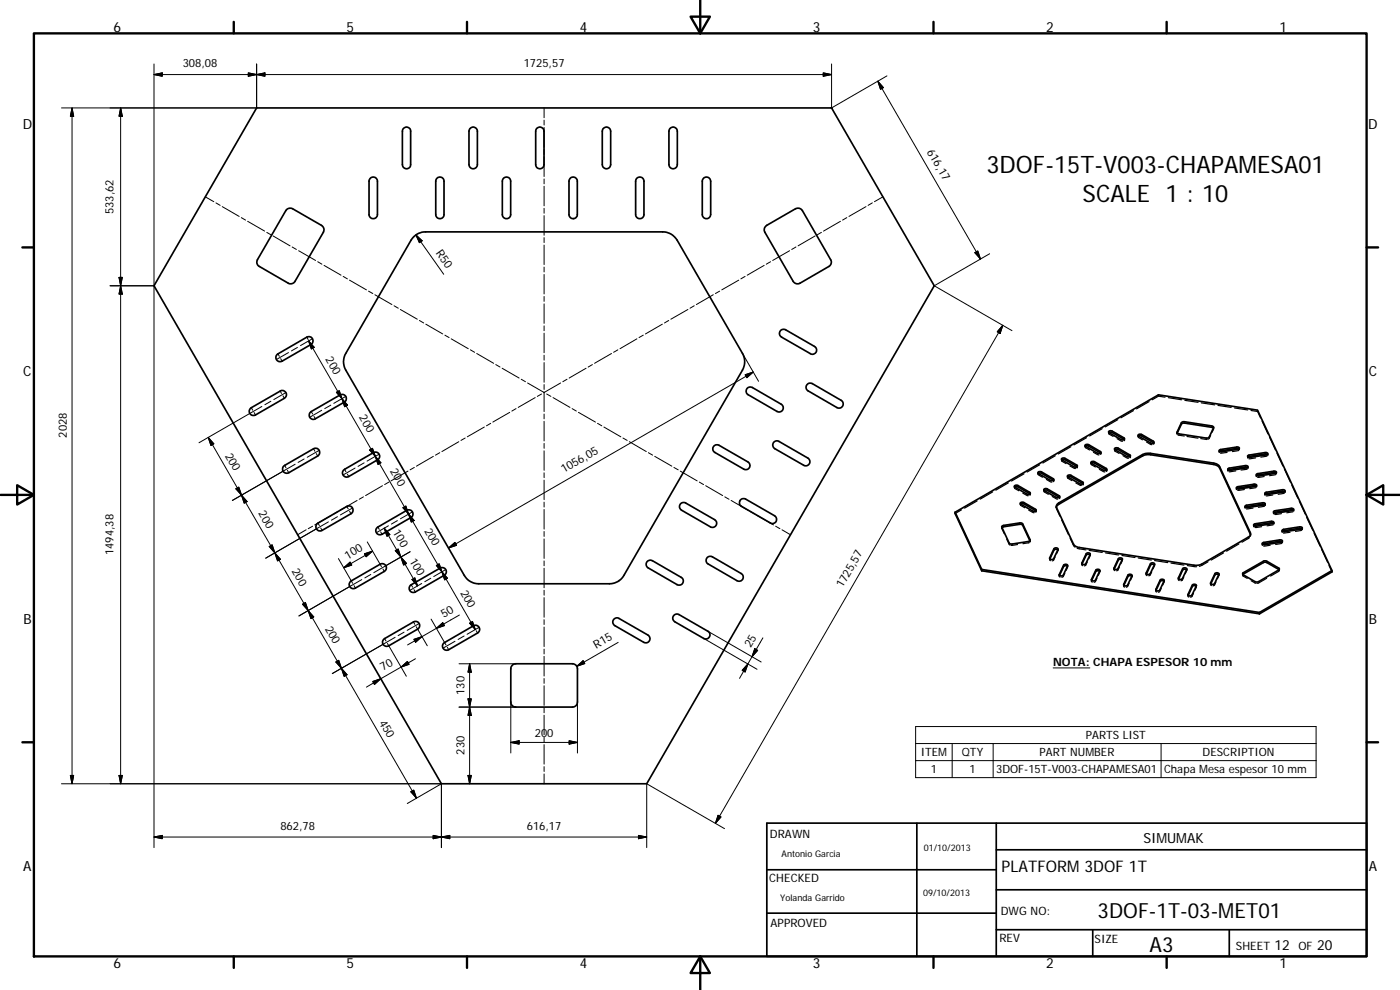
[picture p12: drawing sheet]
<svg xmlns="http://www.w3.org/2000/svg" width="420mm" height="297mm" viewBox="0 0 420 297" stroke-linecap="round" stroke-linejoin="round" font-family="sans-serif">
<g fill="none" stroke="#000" stroke-width=".51">
<path d="M77 32.4h172.6l30.8 53.3-86.3 149.5h-61.6l-86.3-149.5zM121.2 38.5a1.24 1.24 0 0 1 1.3-.3 1.24 1.24 0 0 1 .7 1.2v10a1.24 1.24 0 0 1-1.2 1.2 1.24 1.24 0 0 1-1.2-1.2v-10zM141 38.6a1.27 1.27 0 0 1 1.4-.4 1.27 1.27 0 0 1 .9 1.2v10a1.26 1.26 0 0 1-1.3 1.2 1.26 1.26 0 0 1-1.3-1.2v-10zM161.2 38.5a1.26 1.26 0 0 1 1.3-.3 1.26 1.26 0 0 1 .8 1.2v10a1.25 1.25 0 0 1-1.3 1.2 1.25 1.25 0 0 1-1.2-1.2v-10zM181 38.6a1.28 1.28 0 0 1 1.4-.4 1.28 1.28 0 0 1 .9 1.2v10a1.26 1.26 0 0 1-1.3 1.2 1.26 1.26 0 0 1-1.2-1.2v-10zM201 38.6a1.27 1.27 0 0 1 1.4-.4 1.27 1.27 0 0 1 .9 1.2v10a1.26 1.26 0 0 1-1.3 1.2 1.26 1.26 0 0 1-1.2-1.2v-10zM111.2 53.4a1.26 1.26 0 0 1 1.3-.2 1.26 1.26 0 0 1 .8 1.2v10a1.26 1.26 0 0 1-1.3 1.2 1.26 1.26 0 0 1-1.2-1.2v-10zM131.2 53.4a1.24 1.24 0 0 1 1.3-.2 1.24 1.24 0 0 1 .8 1.2v10a1.24 1.24 0 0 1-1.3 1.2 1.24 1.24 0 0 1-1.2-1.2v-10zM151.2 53.4a1.26 1.26 0 0 1 1.3-.2 1.26 1.26 0 0 1 .8 1.2v10a1.25 1.25 0 0 1-1.3 1.2 1.25 1.25 0 0 1-1.2-1.2v-10zM171.2 53.4a1.24 1.24 0 0 1 1.3-.2 1.24 1.24 0 0 1 .8 1.2v10a1.25 1.25 0 0 1-1.3 1.2 1.25 1.25 0 0 1-1.2-1.2v-10zM191.2 53.4a1.26 1.26 0 0 1 1.3-.2 1.26 1.26 0 0 1 .8 1.2v10a1.25 1.25 0 0 1-1.3 1.2 1.25 1.25 0 0 1-1.2-1.2v-10zM211.2 53.4a1.27 1.27 0 0 1 1.3-.2 1.27 1.27 0 0 1 .8 1.2v10a1.26 1.26 0 0 1-1.3 1.2 1.26 1.26 0 0 1-1.2-1.2v-10z"/>
<path d="M85.9 63l.8-.5 1.1 .1 8.7 5a1.54 1.54 0 0 1 .5 2.1l-8.5 14.7a1.51 1.51 0 0 1-2 .6l-8.7-5.1a1.47 1.47 0 0 1-.5-2zM124 71.2a5 5 0 0 1 3.7-1.6h71.2a4.9 4.9 0 0 1 4.3 2.5l19.6 33.9a5.1 5.1 0 0 1 0 5l-35.6 61.7a4.9 4.9 0 0 1-4.3 2.5h-39.2a5 5 0 0 1-4.3-2.5l-35.6-61.7a4.9 4.9 0 0 1 0-5zM229.9 67.8l8.8-5.2a1.56 1.56 0 0 1 2.1 .6l8.5 14.7a1.51 1.51 0 0 1-.5 2l-8.7 5.1a1.52 1.52 0 0 1-2-.6l-8.5-14.7-.2-.8zM234.3 99.1l.7-.3 .8 .2 8.6 4.9a1.25 1.25 0 0 1 .5 1.8 1.25 1.25 0 0 1-1.7 .4l-8.7-5a1.28 1.28 0 0 1-.2-2zM83.2 106.3l8.9-5.1a1.27 1.27 0 0 1 1.7 .4 1.27 1.27 0 0 1-.5 1.8l-8.6 5a1.27 1.27 0 0 1-1.7-.4 1.27 1.27 0 0 1 .2-1.7zM224.1 116.6l.9-.5 .8 .2 8.7 5a1.25 1.25 0 0 1 .4 1.7 1.25 1.25 0 0 1-1.7 .4l-8.7-5a1.27 1.27 0 0 1-.4-1.8zM242.3 115.3l.7-.3 .8 .1 8.6 5a1.26 1.26 0 0 1 .5 1.7 1.26 1.26 0 0 1-1.7 .5l-8.7-5a1.23 1.23 0 0 1-.2-2zM75.2 122.5l8.9-5.2a1.25 1.25 0 0 1 1.7 .5 1.25 1.25 0 0 1-.5 1.7l-8.6 5a1.25 1.25 0 0 1-1.7-.4 1.25 1.25 0 0 1 .2-1.6zM85 140l9.1-5.4a1.26 1.26 0 0 1 1.7 .5 1.26 1.26 0 0 1-.5 1.7l-8.6 5a1.27 1.27 0 0 1-1.6-.2 1.27 1.27 0 0 1-.1-1.6zM93.2 123.6l8.9-5.1a1.25 1.25 0 0 1 1.7 .5 1.25 1.25 0 0 1-.5 1.7l-8.7 4.9a1.24 1.24 0 0 1-1.6-.3 1.24 1.24 0 0 1 .2-1.7zM214.3 133.8l.5-.3h.8l8.9 5.1a1.25 1.25 0 0 1 .4 1.7 1.25 1.25 0 0 1-1.7 .5l-8.6-5a1.24 1.24 0 0 1-.3-2zM232.3 132.6l.7-.3 .8 .1 8.6 5a1.25 1.25 0 0 1 .5 1.8 1.25 1.25 0 0 1-1.7 .4l-8.7-5a1.3 1.3 0 0 1-.2-2z"/>
<path d="M318.6 137.6l.9-.1 3.7 2.1a.47 .47 0 0 1-.1 .6 .47 .47 0 0 1-.7-.1l-3.7-2.1zM318.7 138l.9-.1 3.6 2.1M325.7 133.5l1-.1 3.5 2.1a.46 .46 0 0 1-.1 .6 .46 .46 0 0 1-.6-.1l-3.8-2.1zM325.7 133.9l.9-.1 3.7 2.1M327.5 139l1-.1 3.6 2.1M327.5 138.6l1-.1 3.5 2.1a.47 .47 0 0 1-.1 .6 .47 .47 0 0 1-.6-.1l-3.7-2.1-.2-.1zM332.7 129.5l.6-.3 .5 .1 3.5 2.1a.46 .46 0 0 1-.1 .6 .46 .46 0 0 1-.6 0l-3.7-2.1zM332.8 129.8l.8-.1 3.8 2.1M334.5 134.6l1-.2 3.6 2.1a.35 .35 0 0 1 .1 .5 .35 .35 0 0 1-.5 .1l-.5-.1-3.6-2.1zM334.6 134.9l.8-.1 3.7 2.1M341.6 130.5l.9-.2 3.6 2.1a.47 .47 0 0 1 0 .6 .47 .47 0 0 1-.7 0l-3.8-2.2zM341.7 130.8l.8-.1 3.7 2.2"/>
<path d="M354.6 126.7l.9-.2 8.2 1.3 .5 .4-1.3 2.9-.5 .3-9-1.3-.1-.5zM364.2 128.4l-.5-.2-8.6-1.3-.5 .4-1.3 2.6M365.9 135l5.3-.9a.44 .44 0 0 1 .5 .1 .44 .44 0 0 1 .1 .5l-5.1 .9a.47 .47 0 0 1-.6 0 .47 .47 0 0 1-.2-.6zM371.8 134.7l-.6-.2-5.2 .9M374.5 136.7l5.2-.9a.43 .43 0 0 1 .7 .1 .43 .43 0 0 1-.4 .6l-4.8 .7a.49 .49 0 0 1-.5 0 .49 .49 0 0 1-.2-.5zM380.4 136.3l-.7-.1-5.2 .9M95 157.3l9.1-5.3a1.26 1.26 0 0 1 1.7 .4 1.26 1.26 0 0 1-.5 1.7l-8.6 5a1.26 1.26 0 0 1-1.6-.2 1.26 1.26 0 0 1-.1-1.6zM103 141.2l9.1-5.4a1.25 1.25 0 0 1 1.7 .5 1.25 1.25 0 0 1-.5 1.7l-8.6 5a1.26 1.26 0 0 1-1.6-.3 1.26 1.26 0 0 1-.1-1.5zM113.2 158.3l8.9-5.2a1.25 1.25 0 0 1 1.7 .5 1.25 1.25 0 0 1-.5 1.7l-8.6 5a1.26 1.26 0 0 1-1.7-.3 1.26 1.26 0 0 1 .2-1.7zM204.3 151.1l.5-.3h.8l8.8 5.1a1.25 1.25 0 0 1 .5 1.7 1.25 1.25 0 0 1-1.7 .5l-8.7-5a1.25 1.25 0 0 1-.2-2zM222.3 149.9l.7-.3 .8 .2 8.7 4.9a1.25 1.25 0 0 1 .4 1.8 1.25 1.25 0 0 1-1.7 .4l-8.7-5a1.27 1.27 0 0 1-.2-2zM286.6 153.7l8 17.2"/>
<path d="M286.6 153.7l61.1-35.2 29.7 4.6 22.3 48.1M286.6 153.7v.4l8 17.2M300.7 158.3l5.3-1 .8 .1 2.3 4.8M300.7 157.9l5.3-1 .8 .1 2.3 5.2-.3 .3-5.6 .7-.3-.3-2.2-4.7zM304.5 146.1h1l3.6 2.1M304.5 145.7l.9-.1 3.6 2.1a.46 .46 0 0 1-.1 .7 .46 .46 0 0 1-.6-.1l-3.7-2.1-.2-.3zM306.3 151.2h1l3.6 2.1M306.3 150.8h1l3.5 2a.46 .46 0 0 1-.1 .7 .46 .46 0 0 1-.6-.1l-3.7-2.1-.2-.2zM311.6 141.6l.8-.1 3.7 2.1a.37 .37 0 0 1 .1 .5 .37 .37 0 0 1-.5 .2l-4-2.2-.2-.2zM311.6 142l.8-.1 3.8 2.2M313.4 147.2l.9-.1 3.6 2.1M313.4 146.7l.8-.1 3.6 2.1a.36 .36 0 0 1 .2 .5 .36 .36 0 0 1-.5 .2l-4.1-2.2z"/>
<path d="M317 152.2l.7-.9 25.2-14.5 .9-.3 1.5-.1 19 3 1.4 .6 9.6 20.4M317.3 151.3l26.2-15.2 1.8-.1 19 3 .9 .3 .8 .7 9.3 20.2-.5 .9-14.1 8.1-.9 .4h-1.5l-35.4-5.6-.7-.7-5.1-11-.1-.6zM320.5 142.6l.8-.1 3.6 2.2a.47 .47 0 0 1-.1 .6 .47 .47 0 0 1-.6-.1l-3.7-2.1zM320.5 143.1l.8-.2 3.7 2.2M368.5 140.6l5.2-.9a.42 .42 0 0 1 .6 0 .42 .42 0 0 1 .1 .6l-5.2 .8a.48 .48 0 0 1-.5 0 .48 .48 0 0 1-.2-.5zM371.2 146.1l5.2-.8a.42 .42 0 0 1 .5 0 .42 .42 0 0 1 .1 .6l-5.2 .8a.44 .44 0 0 1-.5 0 .44 .44 0 0 1-.1-.6zM373.7 151.8l5.2-.9a.42 .42 0 0 1 .6 0 .42 .42 0 0 1 0 .5l-5.1 .9a.48 .48 0 0 1-.5 0 .48 .48 0 0 1-.2-.5zM374.4 140.3l-.7-.2-5.1 .9M376.4 157.3l5.1-.9a.44 .44 0 0 1 .6 0 .44 .44 0 0 1 .1 .6l-5.2 .9a.44 .44 0 0 1-.6-.1 .44 .44 0 0 1 0-.5zM377 145.8l-.6-.1-5.2 .9M377.1 142.3l5.2-.9a.44 .44 0 0 1 .6 0 .44 .44 0 0 1 0 .6l-5.1 .8a.47 .47 0 0 1-.5 0 .47 .47 0 0 1-.2-.5zM379.6 151.4l-.7-.1-5.2 .8"/>
<path d="M379.7 147.9l5.2-1a.44 .44 0 0 1 .6 .1 .44 .44 0 0 1 0 .6l-5.1 .8a.48 .48 0 0 1-.6 0 .48 .48 0 0 1-.1-.5zM382.2 157l-.5-.2-5.4 .9M382.2 153.5l5.3-1a.41 .41 0 0 1 .5 0 .41 .41 0 0 1 .1 .6l-5.1 .9a.48 .48 0 0 1-.6-.1 .48 .48 0 0 1-.2-.4zM383 141.9l-.7-.1-5.2 .9M384.8 159l5.3-.9a.44 .44 0 0 1 .5 0 .44 .44 0 0 1 .1 .6l-5.2 .8a.46 .46 0 0 1-.5 0 .46 .46 0 0 1-.2-.5zM385.6 147.5l-.7-.2-5.2 .9M388.1 153.1l-.6-.2-5.2 .9M390.7 158.6l-.6-.1-5.2 .9M105.2 174.4l8.9-5.1a1.25 1.25 0 0 1 1.7 .4 1.25 1.25 0 0 1-.5 1.8l-8.6 4.9a1.25 1.25 0 0 1-1.7-.3 1.25 1.25 0 0 1 .2-1.7zM123.2 175.6l8.9-5.1a1.25 1.25 0 0 1 1.7 .4 1.25 1.25 0 0 1-.5 1.7l-8.6 5a1.25 1.25 0 0 1-1.7-.3 1.25 1.25 0 0 1 .2-1.7zM194.2 168.6l.8-.5 .8 .1 8.7 5a1.25 1.25 0 0 1 .4 1.8 1.25 1.25 0 0 1-1.7 .4l-8.7-5a1.25 1.25 0 0 1-.3-1.8zM212.3 167.2l.7-.3 .8 .2 8.7 5a1.25 1.25 0 0 1 .4 1.7 1.25 1.25 0 0 1-1.7 .4l-8.7-5a1.24 1.24 0 0 1-.2-2z"/>
<path d="M294.6 170.9v.4M294.6 171.3l83.4 12.9M294.6 170.9l83.4 12.9M316.4 164.5h.1a.66 .66 0 0 1 1 .3l-1.3 2.8-.3 .3a.57 .57 0 0 1-.9-.5zM317.4 165a.81 .81 0 0 0-1.1 .1l-1.2 2.6M319.3 169.5l.1-.1a.66 .66 0 0 1 1 .4l-1.3 2.8-.3 .2a.57 .57 0 0 1-.9-.4zM320.3 169.9a.84 .84 0 0 0-1.1 .1l-1.2 2.6M326 166.1l.2-.1a.64 .64 0 0 1 1 .3l-1.3 2.8-.3 .3a.57 .57 0 0 1-.9-.5zM327.1 166.5a.84 .84 0 0 0-1.1 .1l-1.3 2.6M328.9 171l.1-.1a.66 .66 0 0 1 1.1 .4l-1.5 2.9a.68 .68 0 0 1-1-.3zM330 171.4a.84 .84 0 0 0-1.1 .1l-1.3 2.6M335.7 167.6l.3-.2a.57 .57 0 0 1 .8 .4l-1.4 3a.64 .64 0 0 1-1.1-.4z"/>
<path d="M336.8 168l-.7-.2-.5 .2-1.2 2.7M338.5 172.6l.2-.2a.64 .64 0 0 1 1 .4l-1.4 2.9a.63 .63 0 0 1-1.1-.4zM339.7 172.9l-.5-.2-.6 .2-1.3 2.7M345.4 169l.2-.1a.6 .6 0 0 1 .9 .4l-1.5 3a.63 .63 0 0 1-1-.4zM346.4 169.5l-.4-.2-.6 .1-1.3 2.8M348.3 173.9a.64 .64 0 0 1 1.1 .4l-1.5 2.9a.63 .63 0 0 1-1-.4zM349.3 174.4a.84 .84 0 0 0-1.1 .1l-1.3 2.6M355 170.5l.3-.1a.61 .61 0 0 1 .9 .4l-1.4 2.9a.7 .7 0 0 1-1.2-.3zM356.1 171l-.6-.2-.6 .2-1.2 2.7M357.9 175.5l.1-.1a.71 .71 0 0 1 1.1 .3l-1.4 2.8a.67 .67 0 0 1-.6 .3 .67 .67 0 0 1-.6-.4zM359 175.9l-.4-.2-.7 .2-1.3 2.7M364.7 172h.1a.64 .64 0 0 1 1 .3l-1.3 2.8-.3 .2a.58 .58 0 0 1-.9-.4z"/>
<path d="M365.7 172.4a.84 .84 0 0 0-1.1 .1l-1.2 2.7M373 172l6.5-3.7 .7 .1 3.8 2.3-6.6 3.9-.8-.1-3.5-2zM378.9 162.9l5.2-.9a.45 .45 0 0 1 .6 0 .45 .45 0 0 1 0 .6l-5.1 .8a.5 .5 0 0 1-.5 0 .5 .5 0 0 1-.2-.5zM383.9 170.9l-3.7-2.1-.7-.1-6.5 3.7M384.8 162.6l-.7-.2-5.2 .9M115.2 191.8l8.9-5.2a1.25 1.25 0 0 1 1.7 .5 1.25 1.25 0 0 1-.5 1.7l-8.6 5a1.25 1.25 0 0 1-1.6-.4 1.25 1.25 0 0 1 .1-1.6zM133 193.1l9.1-5.3a1.25 1.25 0 0 1 1.7 .4 1.25 1.25 0 0 1-.5 1.7l-8.6 5a1.25 1.25 0 0 1-1.6-.2 1.25 1.25 0 0 1-.1-1.6zM153.7 199.6l1.1-.4h17a1.52 1.52 0 0 1 1.5 1.5v10a1.48 1.48 0 0 1-1.5 1.5h-17a1.48 1.48 0 0 1-1.5-1.5v-10zM184.3 185.7l.7-.3h.6l8.8 5.1a1.26 1.26 0 0 1 .5 1.8 1.26 1.26 0 0 1-1.7 .4l-8.7-5a1.25 1.25 0 0 1-.2-2zM202.3 184.6l.7-.4 .8 .2 8.6 5a1.25 1.25 0 0 1 .5 1.7 1.25 1.25 0 0 1-1.7 .5l-8.7-5a1.23 1.23 0 0 1-.2-2zM378 183.8v.4M378 183.8l21.7-12.6v.4l-21.7 12.6"/>
<path d="M230.1 247h180v40h-180zM275.2 247v40M299 255h111.1M299 247v40M230.1 274h68.9M230.1 261h68.9M299 279h111.1M299 267h111.1M327.9 279v8M368.9 279v8"/>
</g>
<g fill="none" stroke="#000" stroke-width=".36">
<path d="M347.7 118.9l-1.9 1.1M347.7 118.5v.1M347.7 118.7l2 .5M350.6 119.3l4 .7M312 139.5l-3.7 2.1M316.7 136.8l-3.7 2.1M318.6 137.8v.1M318.6 138v.2M318.6 138.3l1.3 .8M318.7 138l-.1 .1M321.1 139.8l1.7 .8M321.4 134l-3.8 2.2"/>
<path d="M323.2 140v.4M323.3 139.8v.2M325.6 133.7v.1M325.7 134.2l1.3 .8M325.7 133.9l-.1 .2M326.1 131.3l-3.8 2.2M327.4 138.8v.1M327.4 139.1v.1M327.5 139.3l1.2 .8M327.5 139l-.1 .1M328.2 135.7l1.6 .8M330.3 135.9v.4"/>
<path d="M330.4 135.7v.2M330.4 136v.1M330.8 128.6l-3.8 2.2M332.7 129.6v.1M332.7 129.9v.1M332.8 130.2l1.3 .7M332.8 129.8l-.1 .2M334.5 134.7v.2M334.5 135v.1M334.5 135.3l1.3 .7M334.6 134.9l-.1 .2M335.2 131.6l1.7 .8"/>
<path d="M335.5 125.9l-3.8 2.2M337 136.7l1.7 .8M337.4 131.8v.4M337.5 131.6v.2M337.5 131.9v.2M339.1 136.9v.5M339.3 136.8v.1M339.3 137v.2M340.2 123.2l-3.8 2.2M341.6 130.6v.1M341.6 130.9v.1M341.6 131.2l1.3 .8"/>
<path d="M341.7 130.8l-.1 .2M344.1 132.6l1.6 .8M344.9 120.5l-3.8 2.2M346.2 132.9v.4M346.3 132.7v.1M346.3 132.9v.2M353.2 130.2l.1 .1M353.2 129.7v.2M353.3 129.9v.1M353.5 130.5l1.9 .3M355.6 120.1l4 .6M356.2 131l3.3 .5"/>
<path d="M360.4 131.6l1.9 .2M360.5 120.9l4 .6M363.3 130.6l-.6 1.2M364.2 128.4l-.4 1.3M364.2 128.2v.2M365.5 121.6l4 .6M365.9 135.2v.2M365.9 135.5v.1M366 135.4l-.1 .4M368.3 135.7l-2 .3M370.5 122.4l3.9 .6M371.8 135.1l-1.9 .4"/>
<path d="M371.8 134.7l.1 .2 .1-.2M372 134.5v.1M374.4 136.9v.1M374.4 137.2v.1M374.5 137.1v.3M375.4 123.2l2 .3M376.8 137.4l-2 .2M377.4 123.5l.9 1.9M377.4 123.1v.1M377.4 123.3v.2M378.8 126.4l1.7 3.8M380.3 136.8l-1.9 .4"/>
<path d="M380.4 136.3l.1 .3v-.2M380.5 136.1v.2M381 131.2l1.8 3.8M383.2 136l1.8 3.8M288.5 153l-1.9 1.1M293.2 150.3l-3.7 2.2M297.9 147.6l-3.7 2.2M300.6 158.3l.8 1.9M300.6 158.1v.1M300.7 158.3v.1M302.6 144.9l-3.7 2.2M304.4 145.9v.2"/>
<path d="M304.4 146.2v.1M304.5 146.5l1.3 .8M304.5 146.1l-.1 .2M306.2 151v.2M306.2 151.6l1.3 .8M306.3 151.2l-.1 .1M306.9 148l1.7 .7M307.3 142.2l-3.7 2.1M308.7 153.1l1.7 .7M309.1 148.2v.4M309.2 148v.1M309.2 148.2v.2"/>
<path d="M310.9 153.3l-.1 .4M311 153.1v.1M311 153.3v.2M311.5 141.9v.1M311.5 142.4l1.4 .8M311.6 142l-.1 .1M313.3 147v.1M313.3 147.5l1.3 .8M313.4 147.2h-.1M314 143.9l1.7 .8M315.8 149l1.6 .8M316.2 144.1v.4"/>
<path d="M316.3 143.9v.1M316.3 144.2v.1M317 151.9v.2M317 152.2v.2M317 152.5l1.1 2.4M317 152.2v.1M317.9 149.2v.4M318.1 149v.1M318.1 149.3v.1M318.6 156l2 4.4M320.3 142.9v.1M320.3 143.2v.1"/>
<path d="M320.4 143.4l1.3 .8M320.5 143.1l-.2 .1M322.9 144.9l1.6 .8M323.3 140.1v.1M325 145.1v.4M325.1 144.9v.2M325.1 145.2v.1M329.9 140.8l1.7 .8M332.1 141v.5M332.2 140.8v.2M332.2 141.1v.1M368.5 140.8v.1"/>
<path d="M368.5 141.1v.1M368.6 141l-.1 .4M370.9 141.3l-2 .2M371 146.4v.1M371 146.7v.1M371.2 146.6l-.1 .3M373.5 146.9l-2.1 .2M373.6 151.9v.2M373.6 152.2v.1M373.7 152.1v.4M374.3 140.7l-1.8 .3M374.4 140.3l.1 .2"/>
<path d="M374.6 140.1v.1M374.6 140.3v.2M376.1 152.4l-2.1 .3M376.2 157.5v.1M376.2 157.8v.1M376.3 157.7v.4M376.9 146.3l-1.8 .3M377 145.8l.1 .3M377 142.5v.1M377 142.7v.2M377.1 142.7v.3M377.1 145.6v.2"/>
<path d="M377.1 145.9v.1M378.6 158l-2 .3M379.4 143l-2 .2M379.5 151.8l-1.9 .4M379.6 148v.2M379.6 148.3v.2M379.6 151.4l.1 .3v-.2M379.7 148.2v.4M379.7 151.2v.1M382 148.5l-2 .3M382.1 157.4l-1.9 .4M382.2 153.6v.1"/>
<path d="M382.2 153.9v.1M382.2 157l.1 .2M382.3 153.8l-.1 .4M382.3 156.8v.1M382.3 157v.2M382.9 142.4l-1.9 .3M383 141.9l.1 .3M383.1 141.7v.2M383.1 142v.1M384.6 154.1l-2 .2M384.8 159.2v.1M384.8 159.4v.2"/>
<path d="M384.9 159.4l-.1 .3M385.5 148l-1.9 .3M385.5 140.8l1.8 3.9M385.6 147.5v.2l.1-.1M385.7 147.3v.1M387.2 159.7l-2 .2M387.7 145.6l1.8 3.9M388.1 153.5l-1.9 .4M388.1 153.1l.1 .2M388.3 152.9v.1M388.3 153.1v.2M389.9 150.4l1.8 3.9"/>
<path d="M390.7 159.1l-1.9 .3M390.7 158.6l.1 .3M390.9 158.4v.2M390.9 158.7v.1M392.1 155.2l1.9 3.9M302.1 161.7l1 1.8M305.4 163.4l-2 .2M308.9 162.8l-1.9 .3M309.1 162.2v.1M309.1 162.3h.1M309.1 162.3v.3M309.2 162.1v.1"/>
<path d="M309.2 162.3v.2M315 167.5v.2M315 167.8v.1M315 167.8l.3 .4M315.1 167.7v.1M316.7 167.1l-.5 1-.4 .2M317.4 165l.1 .1M317.6 165l-.5 1.2M317.6 164.7v.2M317.9 172.5v.1M317.9 172.7v.2M318 172.6l-.1 .4 .3 .2"/>
<path d="M319.6 172l-.5 1-.4 .2M320.3 169.9l.1 .1M320.4 169.9l-.4 1.2M320.4 169.7v.1M321.2 161.5l1 2.2 .4 .5M323.2 164.5l2.7 .5M324.7 169v.2M324.7 169.3v.1M324.7 169.3l.2 .4M324.7 169.2h.1M326.3 168.6l-.4 .9-.5 .3M326.9 165.1l3.9 .7"/>
<path d="M327.1 166.5h.1M327.2 166.5l-.5 1.2M327.2 166.2v.2M327.5 173.9v.2M327.5 174.2v.2M327.6 174.1l-.1 .3 .3 .3M329.2 173.5l-.4 1-.5 .2M330 171.4l.1 .1M330.1 171.4l-.5 1.2M330.1 171.2v.1M331.8 165.9l3.9 .6M334.3 170.5v.1"/>
<path d="M334.3 170.8v.1M334.4 170.8l.2 .4M334.4 170.7v.1M336 170.1l-.5 1-.4 .2M336.7 166.7l3.9 .6M336.8 168h.1M336.9 168l-.5 1.2M336.9 167.7v.2M337.2 175.5v.1M337.2 175.7v.2M337.2 175.7l.3 .5M337.3 175.6v.1"/>
<path d="M338.9 175l-.5 1-.4 .2M339.7 172.9l-.4 1.2M339.8 172.7v.1M341.6 167.4l3.9 .6M344 172v.1M344 172.3v.1M344 172.3l.2 .4M344.1 172.2h-.1M345.6 171.6l-.4 .9-.4 .3M346.4 169.5h.1M346.5 168.2l3.9 .6M346.5 169.5l-.4 1.1"/>
<path d="M346.5 169.2v.2M346.9 177v.1M346.9 177.2v.2M346.9 177.1v.4l.2 .1M348.5 176.5l-.5 1-.3 .2M349.3 174.4l.1 .1M349.4 174.4l-.5 1.2M349.4 174.2v.1M351.4 169l3.9 .5M353.6 173.5v.2M353.6 173.8v.1M353.7 173.7v.3l.2 .2"/>
<path d="M355.3 173.1l-.4 .9-.5 .3M356.1 171l.1 .2-.5 .9M356.2 170.7v.2M356.3 169.7l2.8 .4M356.5 178.9l.1-.2 .2 .4M356.5 178.5v.1M356.6 178.6h.1M358.2 178l-.5 1-.4 .2M359 175.9v.1M359.1 175.9l-.5 1.2M359.1 175.7v.1M362.6 168.6l-2.7 1.3"/>
<path d="M363.3 175.4l.3 .3M363.3 175v.2M363.4 175.2h-.1M364.9 174.6l-.4 .9-.4 .3M365.7 172.4l.1 .1M365.8 172.5l-.4 1.2M365.8 172.2v.2M367.2 165.9l-3.7 2.1M371.8 163.2l-3.7 2.2M372.9 172.1v.2M373 172.7l1.3 .8M373 172.4h-.1"/>
<path d="M375 161.3l-2.3 1.4M375.3 160.4v.5M375.3 160.2v.1M375.3 160.5v.1M375.5 174.2l1.5 .8M378.8 163.1v.1M378.8 163.4v.1M378.9 163.3v.3M380.1 173.5l-2.7 1.5M381.2 163.6l-2 .3M383.9 170.9l.1 .1M383.9 171.3l-2.6 1.5"/>
<path d="M384 170.7v.2M384.7 163l-1.9 .4M384.8 162.6l.1 .2M384.9 162.3v.2M384.9 162.6v.2M394.4 160l1.8 3.9M396.6 164.8l1.8 3.9M398.9 169.7l.8 1.9"/>
</g>
<g fill="none" stroke="#000" stroke-width=".71">
<path d="M10.2 10h399.9v277h-399.9zM70.2 6.6v3.4M140.2 6.6v3.4M207.3 5h5.8l-2.9 5zM210.2 0v10M280.2 6.6v3.4M350.1 6.6v3.4M6.7 74.2h3.5M410.1 74.2h3.5M.2 148.5h10M5.2 145.6l5 2.9-5 2.9zM410.1 148.5l5-2.9v5.8z"/>
<path d="M410.1 148.5h10M6.7 222.7h3.5M410.1 222.7h3.5M70.2 287v3.4M140.2 287v3.4M210.2 287l2.9 5h-5.8zM210.2 287v10M280.2 287v3.4M350.1 287v3.4"/>
</g>
<g fill="none" stroke="#000" stroke-width=".3">
<path d="M46.2 19.2v235.1M77 19.2v13.2h-58.6M249.6 19.2v13.2l16.6-9.6M21.6 32.4v202.8M21.6 32.4l.5 2.5h-1zM36.2 32.4v202.8M36.2 32.4l.5 2.5h-1zM46.2 22.4l2.5-.5v1zM46.2 22.4h203.4M74.5 21.9l2.5 .5-2.5 .5zM77 22.4l2.5-.5v1zM163.3 32.4v2.9"/>
<path d="M163.3 36v1.5M163.3 38.2v6M247.1 21.9l2.5 .5-2.5 .5zM263.5 24.4l30.7 53.3M263.5 24.4l1.6 1.9-.8 .5zM61.6 59.1l2.6 1.4M163.3 44.9v1.4M163.3 47.1v5.9M163.3 53.7v1.5M163.3 55.9v5.9M265 59.1l-2.6 1.4M64.8 60.9l1.3 .7"/>
<path d="M66.7 62l5.1 2.9M72.4 65.3l1.3 .7M74.3 66.4l5.1 2.9M80.1 69.7l1.2 .8M82 70.8l5 3M87.7 74.1l1.3 .7M89.6 75.2l5.1 2.9M95.3 78.5l1.3 .8M97.2 79.6l5.2 3M124.8 70.5l1.9 1.7-.8 .6zM124.8 70.5l8.4 11.8M163.3 62.5v1.5"/>
<path d="M163.3 64.7v5.9M163.3 71.3v1.5M163.3 73.5v5.9M229.3 79.6l-5.1 3M231.3 78.5l-1.3 .8M237 75.2l-5.1 2.9M238.9 74.1l-1.3 .7M244.6 70.8l-5.1 3M246.5 69.7l-1.3 .8M252.2 66.4l-5 2.9M254.1 65.3l-1.2 .7M259.9 62l-5.1 2.9"/>
<path d="M261.8 60.9l-1.3 .7M292.6 75.8l.8-.5 .8 2.4zM297 76.1l-16.6 9.6 23.3 13.5M33 85.7h13.2M35.7 83.2h1l-.5 2.5zM36.2 85.7l.5 2.5h-1zM103 82.9l1.3 .8M104.9 84.1l5.1 2.9M110.6 87.4l1.3 .7M112.5 88.4l5.1 3M118.2 91.7l1.3 .8M120.2 92.9l5 2.9"/>
<path d="M125.9 96.2l1.3 .7M127.8 97.3l5.1 2.9M163.3 80.1v1.5M163.3 82.3v5.9M163.3 88.9v1.5M163.3 91.2v5.8M163.3 97.8v1.4M163.3 100v5.8M198.8 97.3l-5.1 2.9M200.7 96.2l-1.3 .7M206.4 92.9l-5.1 2.9M208.4 91.7l-1.3 .8"/>
<path d="M214.1 88.4l-5.1 3M216 87.4l-1.3 .7M221.7 84.1l-5.1 2.9M223.6 82.9l-1.3 .8M301 97.6l-86.3 149.4M301 97.6l-.8 2.5-.9-.6zM83.4 106.2l.4 .7M84.1 117.3l.4 .7M84.2 107.6l.5 .8M84.9 118.8l.4 .7M85.8 117.8l-3.6 2.1M86.6 105.8l-3.6 2.1"/>
<path d="M89.3 104.2l-1.8 1.1M92.1 101.2l.4 .7M92.6 102.3l50 86.6M92.6 102.3l1.7 1.9-.9 .5zM92.9 102.6l.4 .8M93.8 101.6l-3.6 2.1M101 117.7l.8-.5 .8 2.4zM102.1 118.5l.4 .7M102.6 119.6l1.7 1.9-.9 .5zM102.9 119.9l.4 .8M103.8 118.9l-3.6 2.1M133.5 100.6l1.3 .7"/>
<path d="M135.4 101.7l5.1 2.9M141.2 105l1.2 .7M143.1 106.1l5.1 2.9M148.8 109.4l1.3 .7M150.7 110.5l5.1 2.9M156.4 113.8l1.3 .7M158.3 114.9l5.1 2.9M160.6 119.3l-5.1 2.9M162.5 118.2l-1.2 .7M163.3 108.8v5.9M163.3 115.4v1.5M163.3 117.6v5.9"/>
<path d="M163.3 106.6v1.5M164.1 118.2l1.2 .7M166 119.3l5.1 2.9M168.2 114.9l-5 2.9M170.2 113.8l-1.3 .7M175.9 110.5l-5.1 2.9M177.8 109.4l-1.3 .7M183.5 106.1l-5.1 2.9M185.4 105l-1.2 .7M191.1 101.7l-5 2.9M193 100.6l-1.2 .7M222.8 106l4.9 8.4"/>
<path d="M223.6 112.4l2.4-.8-1.9 1.7zM226 111.6l-91.4 52.8M62.5 131.2l1.7 2-.9 .5zM62.5 131.2l62.5 108.3M75.4 122.3l.4 .8M76.3 123.8l.4 .7M78.6 122l-18.9 10.8M81.3 120.4l-1.8 1M85.4 139.6l.4 .8M88.6 139.3l-18.9 10.9M91.3 137.7l-1.8 1M93.4 123.5l.4 .7"/>
<path d="M94.1 134.6l.4 .8M94.2 124.9l.4 .7M94.9 136.1l.4 .7M95.8 135.1l-3.6 2.1M96.6 123.1l-3.6 2.1M99.3 121.6l-1.8 1M109.3 138.9l-1.8 1M110.9 135l.9-.5 .8 2.4zM112.1 135.8l.4 .7M112.6 136.9l1.7 2-.9 .5zM112.9 137.3l.4 .7M113.8 136.3l-3.6 2"/>
<path d="M130.1 136.9l-5.1 3M132 135.8l-1.3 .8M137.7 132.5l-5.1 3M139.6 131.4l-1.3 .7M145.4 128.1l-5.2 3M147.3 127l-1.3 .8M153 123.7l-5.1 2.9M154.9 122.6l-1.3 .7M163.3 124.2v1.5M163.3 126.4v5.9M163.3 133v1.5M163.3 135.3v5.8"/>
<path d="M171.7 122.6l1.3 .7M173.6 123.7l5.1 2.9M179.3 127l1.3 .8M181.2 128.1l5.1 3M187 131.4l1.2 .7M188.9 132.5l5.1 3M194.6 135.8l1.3 .8M196.5 136.9l5.1 3M70.8 146.7l.9-.5 .8 2.4zM72.5 148.6l1.7 1.9-.9 .5zM86.2 141.1l.5 .7M91.9 159l-2.6 1.4"/>
<path d="M93.8 157.9l-1.3 .7M95.4 157l.5 .7M96.3 158.4l.4 .7M98.6 156.6l-18.9 10.9M99.5 154.6l-5 2.9M101.3 155l-1.8 1.1M101.4 153.5l-1.2 .7M103.4 140.8l.4 .7M104.1 152l.4 .7M104.3 142.3l.4 .7M104.9 153.4l.4 .7M105.8 152.4l-3.6 2.1"/>
<path d="M106.6 140.4l-3.6 2.1M107.2 150.2l-5.1 2.9M109.1 149.1l-1.3 .7M113.4 158.1l.4 .7M114.2 159.6l.5 .7M114.8 145.7l-5.1 3M115.3 158.5l10 17.3M115.3 158.5l1.7 1.9-.9 .5zM116.6 157.8l-3.6 2M116.7 144.7l-1.3 .7M119.3 156.2l-1.8 1M120.9 152.3l.9-.5 .8 2.4z"/>
<path d="M122.1 153.1l.4 .7M122.4 141.4l-5.1 2.9M122.6 154.2l1.7 2-.9 .5zM122.9 154.6l.4 .7M123.8 153.6l-3.6 2.1M124.3 140.3l-1.2 .7M163.3 141.9v1.4M163.3 144.1v5.8M163.3 150.7v1.4M163.3 152.9v5.8M163.3 159.5v1.5M202.3 140.3l1.2 .7"/>
<path d="M204.2 141.4l5 2.9M209.9 144.7l1.2 .7M211.8 145.7l5.1 3M217.5 149.1l1.3 .7M219.4 150.2l5.1 2.9M225.1 153.5l1.3 .7M227.1 154.6l5 2.9M232.8 157.9l1.2 .7M234.7 159l2.5 1.4M80.8 164l.9-.5 .8 2.4zM82.5 165.9l1.7 1.9-.9 .5zM101.6 167.6l4.2 7.4"/>
<path d="M103.2 170.3l1.9-1.6 .5 .8zM106.3 175.7l.4 .7M108.6 173.9l-18.9 10.9M109.4 166.2l2.4-.8-1.9 1.6zM110.2 162.6l4.3 7.4M111.3 172.4l-1.8 1M111.8 165.4l-8.6 4.9M114.9 170.7l.4 .7M118.6 165.2l.9-.5 .8 2.4zM120.3 167.1l1.7 2-.9 .4zM123.1 165.5l-10.9 6.3M123.4 175.5l.4 .7"/>
<path d="M123.6 173.9l.9-.5 .8 2.4zM124.2 176.9l.5 .7M126.6 175.1l-3.7 2.1M129.3 173.5l-1.8 1M130.9 169.7l.9-.5 .8 2.4zM132.1 170.5l.4 .7M132.6 171.6l1.7 1.9-.9 .5zM132.9 171.9l.4 .7M133.8 170.9l-3.6 2.1M134.6 164.4l1.9-1.6 .5 .8zM163.3 161.7v5.9M163.3 168.3v1.5"/>
<path d="M163.3 170.5v5.9M163.3 177.1v1.5M163.3 179.3v5.9M90.8 181.3l.9-.5 .8 2.4zM92.5 183.2l1.7 1.9-.9 .5zM100.8 198.6l.9-.5 .8 2.4zM115.4 191.6l.4 .7M116.3 193.1l5.7 9.8M118.6 191.2l-18.9 10.9M121.3 189.7l-1.8 1M124.1 186.6l.4 .7M124.2 191.8l2.4-.8-1.9 1.7z"/>
<path d="M124.7 197.7l-14.7 8.5M124.9 188l3.3 5.8M125.8 187.1l-3.6 2M129.4 185.8l4.4 7.7M130.9 188.5l2-1.7 .5 .9zM134.2 194.2l.5 .7M136.6 192.4l-3.6 2.1M137.8 199.2h17M137.9 184.5l-15.6 9M139.3 190.8l-1.8 1.1M140.9 187l.9-.5 .8 2.4zM140.9 199.2v36"/>
<path d="M140.9 199.2l.5 2.5h-.9zM142.1 187.8l.4 .7M142.9 189.2l.4 .7M143.8 188.2l-3.6 2.1M163.3 185.9v1.5M163.3 188.1v5.9M163.3 194.8v1.4M163.3 196.9v5.9M173.1 199.9l1.9-1.7 .5 .9zM185.5 192.7l-12.4 7.2M211.2 191.6l16 9.2M212.4 189.4l16 9.2"/>
<path d="M224.5 199.2l-.9 2.4-.9-.5zM226.5 194.6l.9 .5-1.7 1.9zM228.9 191.4l-7 12.1M102.5 200.5l1.6 1.9-.8 .5zM111.9 204.5l2.4-.9-1.9 1.8zM120.4 200.2l1.9-1.7 .5 .8zM137.8 212.2h17M140.5 209.7h.9l-.5 2.5zM140.9 212.2l.5 2.5h-.9zM153.3 210.7v15.2M163.3 203.6v1.4M163.3 205.8v5.8"/>
<path d="M163.3 212.4v1.5M163.3 214.6v5.9M173.3 210.7v15.2M274.8 218h120.2v15.3h-120.2zM316.1 200.4h11M18.4 235.2h114.1M21.1 232.7h1l-.5 2.5zM35.7 232.7h1l-.5 2.5zM123.3 237.6l.9-.5 .8 2.4zM132.5 235.2v19.1M132.5 235.2l-10.3 5.9M140.5 232.7h.9l-.5 2.5z"/>
<path d="M153.3 222.8l2.5-.6v1.1zM153.3 222.8h20M163.3 221.2v1.5M163.3 223.4v5.9M163.3 230v1.5M163.3 232.2v3M170.8 222.3l2.5 .5-2.5 .5zM274.8 223.1h120.2M274.8 228.2h120.2M285.8 223.1v10.2M298.1 223.1v10.2M348.5 223.1v10.2"/>
<path d="M46.2 251.1l2.5-.4v1zM46.2 251.1h147.9M130 250.7l2.5 .4-2.5 .6zM132.5 251.1l2.5-.4v1zM191.6 250.7l2.5 .4-2.5 .6zM215.5 244.6l.9 .5-1.7 1.9zM217.4 248.6l-23.3-13.4v19.1"/>
</g>
<g fill="#000" stroke="#000" stroke-width=".3">
<path d="M21.6 32.4l.5 2.5h-1zM36.2 32.4l.5 2.5h-1zM46.2 22.4l2.5-.5v1zM74.5 21.9l2.5 .5-2.5 .5zM77 22.4l2.5-.5v1zM247.1 21.9l2.5 .5-2.5 .5zM263.5 24.4l1.6 1.9-.8 .5zM124.8 70.5l1.9 1.7-.8 .6zM292.6 75.8l.8-.5 .8 2.4zM35.7 83.2h1l-.5 2.5zM36.2 85.7l.5 2.5h-1zM92.6 102.3l1.7 1.9-.9 .5z"/>
<path d="M101 117.7l.8-.5 .8 2.4zM223.6 112.4l2.4-.8-1.9 1.7zM301 97.6l-.8 2.5-.9-.6zM62.5 131.2l1.7 2-.9 .5zM102.6 119.6l1.7 1.9-.9 .5zM110.9 135l.9-.5 .8 2.4zM112.6 136.9l1.7 2-.9 .5zM70.8 146.7l.9-.5 .8 2.4zM72.5 148.6l1.7 1.9-.9 .5zM120.9 152.3l.9-.5 .8 2.4zM122.6 154.2l1.7 2-.9 .5zM80.8 164l.9-.5 .8 2.4z"/>
<path d="M82.5 165.9l1.7 1.9-.9 .5zM103.2 170.3l1.9-1.6 .5 .8zM109.4 166.2l2.4-.8-1.9 1.6zM115.3 158.5l1.7 1.9-.9 .5zM118.6 165.2l.9-.5 .8 2.4zM120.3 167.1l1.7 2-.9 .4zM123.6 173.9l.9-.5 .8 2.4zM130.9 169.7l.9-.5 .8 2.4zM132.6 171.6l1.7 1.9-.9 .5zM134.6 164.4l1.9-1.6 .5 .8zM90.8 181.3l.9-.5 .8 2.4zM92.5 183.2l1.7 1.9-.9 .5z"/>
<path d="M100.8 198.6l.9-.5 .8 2.4zM120.4 200.2l1.9-1.7 .5 .8zM124.2 191.8l2.4-.8-1.9 1.7zM130.9 188.5l2-1.7 .5 .9zM140.9 187l.9-.5 .8 2.4zM173.1 199.9l1.9-1.7 .5 .9zM226.5 194.6l.9 .5-1.7 1.9zM102.5 200.5l1.6 1.9-.8 .5zM111.9 204.5l2.4-.9-1.9 1.8zM140.5 209.7h.9l-.5 2.5zM140.9 212.2l.5 2.5h-.9zM140.9 199.2l.5 2.5h-.9z"/>
<path d="M224.5 199.2l-.9 2.4-.9-.5zM21.1 232.7h1l-.5 2.5zM35.7 232.7h1l-.5 2.5zM123.3 237.6l.9-.5 .8 2.4zM140.5 232.7h.9l-.5 2.5zM153.3 222.8l2.5-.6v1.1zM170.8 222.3l2.5 .5-2.5 .5zM46.2 251.1l2.5-.4v1zM130 250.7l2.5 .4-2.5 .6zM132.5 251.1l2.5-.4v1zM191.6 250.7l2.5 .4-2.5 .6zM215.5 244.6l.9 .5-1.7 1.9z"/>
</g>
<g font-size="7.2">
<text x="296" y="51.8">3DOF-15T-V003-CHAPAMESA01</text>
<text x="324.9" y="60.5">SCALE 1 : 10</text>
</g>
<g font-size="6.3">
<text x="329.4" y="275.4">3DOF-1T-03-MET01</text>
<text x="345" y="285.6">A3</text>
</g>
<text font-size="4.8" x="300.6" y="261.7">PLATFORM 3DOF 1T</text>
<g font-size="4.2">
<text x="34" y="9.6">6</text>
<text x="104" y="9.6">5</text>
<text x="174" y="9.6">4</text>
<text x="244" y="9.6">3</text>
<text x="314" y="9.6">2</text>
<text x="384" y="9.6">1</text>
<text x="6.8" y="38.7">D</text>
<text x="410.6" y="38.7">D</text>
<text x="7" y="112.9">C</text>
<text x="410.8" y="112.9">C</text>
<text x="7" y="187.1">B</text>
<text x="410.8" y="187.1">B</text>
<text x="343.1" y="252.8">SIMUMAK</text>
<text x="7" y="261.3">A</text>
<text x="410.8" y="261.3">A</text>
<text x="382.5" y="285">12</text>
<text x="395.3" y="285">20</text>
<text x="34" y="290.4">6</text>
<text x="104" y="290.4">5</text>
<text x="174" y="290.4">4</text>
<text x="244" y="290.4">3</text>
<text x="314" y="290.4">2</text>
<text x="384" y="290.4">1</text>
</g>
<g font-size="3.5">
<text x="231.1" y="251.4">DRAWN</text>
<text x="230.9" y="264.6">CHECKED</text>
<text x="300.3" y="274.5">DWG NO:</text>
<text x="231.3" y="278.2">APPROVED</text>
<text x="299.9" y="282.6">REV</text>
<text x="328.5" y="283">SIZE</text>
<text x="370.9" y="285">SHEET</text>
<text x="389.7" y="285">OF</text>
</g>
<g font-size="3.4">
<text x="54.9" y="20.2">308,08</text>
<text x="157.2" y="20.2">1725,57</text>
<text x="278.1" y="45.5" transform="rotate(60 278.1 45.5)">616,17</text>
<text x="34.1" y="64.3" transform="rotate(-90 34.1 64.3)">533,62</text>
<text x="130.7" y="76" transform="rotate(55 130.7 76)">R50</text>
<text x="97.6" y="107.7" transform="rotate(60 97.6 107.7)">200</text>
<text x="107.7" y="125.3" transform="rotate(60 107.7 125.3)">200</text>
<text x="20.1" y="131.3" transform="rotate(-90 20.1 131.3)">2028</text>
<text x="67.4" y="136.7" transform="rotate(60 67.4 136.7)">200</text>
<text x="117" y="141.3" transform="rotate(60 117 141.3)">200</text>
<text x="169.2" y="142" transform="rotate(-30 169.2 142)">1056,05</text>
<text x="77.5" y="154" transform="rotate(60 77.5 154)">200</text>
<text x="117.8" y="159.6" transform="rotate(60 117.8 159.6)">100</text>
<text x="127.3" y="159.2" transform="rotate(60 127.3 159.2)">200</text>
<text x="34.1" y="166.6" transform="rotate(-90 34.1 166.6)">1494,38</text>
<text x="104.3" y="167.9" transform="rotate(-30 104.3 167.9)">100</text>
<text x="87.5" y="171.3" transform="rotate(60 87.5 171.3)">200</text>
<text x="122.8" y="168.2" transform="rotate(60 122.8 168.2)">100</text>
<text x="138.1" y="177.8" transform="rotate(60 138.1 177.8)">200</text>
<text x="252.9" y="176.6" transform="rotate(-60 252.9 176.6)">1725,57</text>
<text x="133.2" y="185.4" transform="rotate(-30 133.2 185.4)">50</text>
<text x="97.4" y="188.6" transform="rotate(60 97.4 188.6)">200</text>
<text x="179" y="194.7" transform="rotate(-30 179 194.7)">R15</text>
<text x="225.3" y="194.5" transform="rotate(-60 225.3 194.5)">25</text>
<text x="114.9" y="201.5" transform="rotate(-30 114.9 201.5)">70</text>
<text x="316.1" y="199.8">NOTA: CHAPA ESPESOR 10 mm</text>
<text x="139.4" y="208.4" transform="rotate(-90 139.4 208.4)">130</text>
<text x="113.7" y="216.8" transform="rotate(60 113.7 216.8)">450</text>
<text x="160.5" y="221.1">200</text>
<text x="325.9" y="221.8">PARTS LIST</text>
<text x="139.4" y="226.5" transform="rotate(-90 139.4 226.5)">230</text>
<text x="276.3" y="226.9">ITEM</text>
<text x="288.7" y="226.9">QTY</text>
<text x="312" y="226.9">PART NUMBER</text>
<text x="360.9" y="226.9">DESCRIPTION</text>
<text x="279.3" y="232">1</text>
<text x="291" y="232">1</text>
<text x="298.9" y="232">3DOF-15T-V003-CHAPAMESA01</text>
<text x="349.3" y="232.1">Chapa Mesa espesor 10 mm</text>
<text x="84.2" y="249">862,78</text>
<text x="158.1" y="249">616,17</text>
</g>
<g font-size="2.7">
<text x="234.5" y="257.1">Antonio Garcia</text>
<text x="277.3" y="255.2">01/10/2013</text>
<text x="277" y="268.7">09/10/2013</text>
<text x="234.2" y="270.2">Yolanda Garrido</text>
</g>
</svg>
